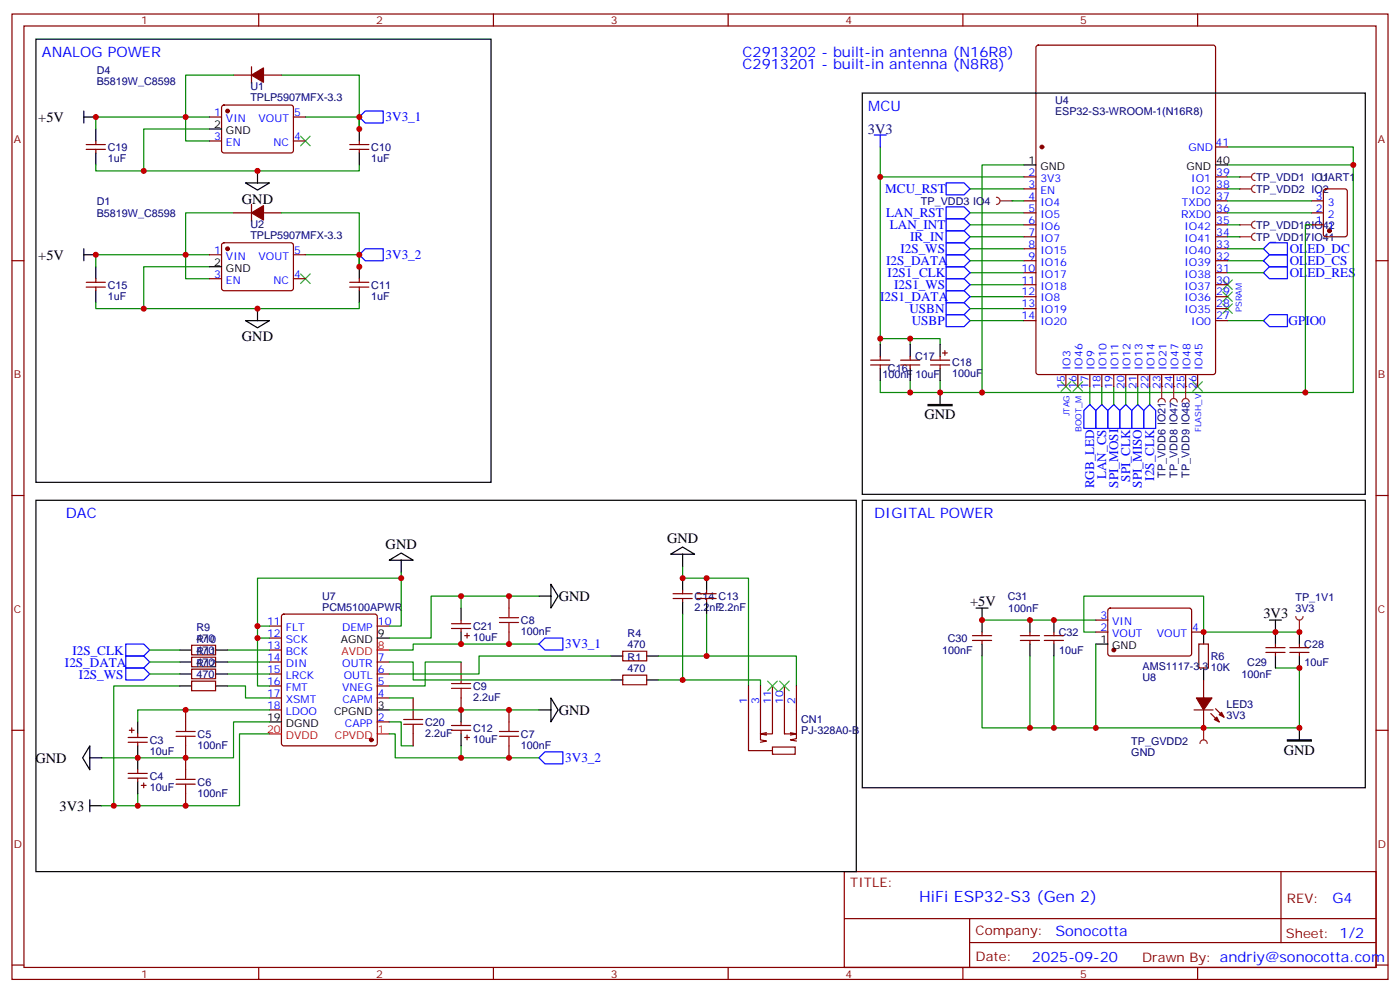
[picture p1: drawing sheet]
<svg xmlns="http://www.w3.org/2000/svg" width="412mm" height="292mm" viewBox="0 0 412 292" stroke-linecap="round" stroke-linejoin="round" font-family="sans-serif">
<g fill="none" stroke="#870000" stroke-width=".35">
<path d="M3.5 4.1h405.4v284.4h-405.4zM7.1 7.7h398.2v277.2h-398.2zM74.1 19.6v5M76.2 4.1v3.6M145.3 4.1v3.6M214.5 4.1v3.6M283.6 4.1v3.6M352.8 4.1v3.6M68.8 22.1h5.3M77.6 22.1h5.3M25.4 44h5.6M25.4 42.6h5.6"/>
<path d="M28.2 41.5v1.1M28.2 44v1M103 44h5.7M103 42.6h5.7M105.8 41.5v1.1M105.8 44v1M3.5 76.8h3.6M68.8 62.7h5.3M74.1 60.2v5M77.6 62.7h5.3M405.3 76.8h3.6M25.4 84.6h5.6"/>
<path d="M25.4 83.1h5.6M28.2 82.1v1M28.2 84.6v1M103 84.6h5.7M103 83.1h5.7M105.8 82.1v1M105.8 84.6v1M3.5 145.9h3.6M405.3 145.9h3.6M149.9 175.6v3.5M198.3 176.3h5.6M198.3 174.9h5.6"/>
<path d="M201.1 173.8v1.1M201.1 176.3v1M205.3 176.3h5.7M205.3 174.9h5.7M208.1 173.8v1.1M208.1 176.3v1M326.6 179.3l.4-.2 23.6 .1 .4 .6-.1 13-.6 .4h-23.5l-.5-.7v-12.7zM56.4 190h7.1v2.9h-7.1zM56.4 193.6h7.1v2.8h-7.1zM56.4 197.1h7.1v2.8h-7.1zM79.4 198.5h3.5M79.4 195h3.5"/>
<path d="M79.4 184.4h3.5M79.4 187.9h3.5M79.4 191.5h3.5M83.1 181.1l.5-.2h26.8l.5 .2 .2 .5v37.4l-.2 .5-.5 .2h-26.8l-.5-.3-.2-.4v-37.4zM111.1 198.5h3.6M111.1 195h3.6M111.1 184.4h3.6M133 185.1h5.6M133 183.7h5.6M135.8 182.6v1.1M135.8 185.1v1.1M135.8 195v3.5"/>
<path d="M136.9 187.2h1.4M137.6 186.5v1.4M149.9 186.2v3.5M183.4 198.9h7.1v2.8h-7.1zM183.4 191.8h7.1v2.8h-7.1zM286.5 187.2h5.6M286.5 188.6h5.6M289.3 186.2v1M289.3 188.6v1.1M300.6 187.2h5.6M300.6 188.6h5.6M303.4 186.2v1"/>
<path d="M303.4 188.6v1.1M307.6 187.2h5.7M307.6 188.6h5.7M310.4 186.2v1M310.4 188.6v1.1M322.8 186.2h3.5M322.8 182.6h3.5M351 186.2h3.5M353.1 189.7h2.9v7h-2.9zM372.9 192.2h5.6M372.9 190.7h5.6M375.7 189.7v1"/>
<path d="M375.7 192.2v1M379.9 192.2h5.7M379.9 190.7h5.7M382.8 189.7v1M382.8 192.2v1M3.5 215.1h3.6M37.7 217.2h5.7M37.7 218.6h5.7M38.1 215.1h1.4M38.8 214.4v1.4M40.6 216.1v1.1M40.6 218.6v1.1"/>
<path d="M54.7 209.1v3.5M54.7 219.7v7M56.4 200.6h7.1v2.8h-7.1zM79.4 205.6h3.5M79.4 202h3.5M79.4 209.1h3.5M111.1 212.6h3.6M111.1 205.6h3.6M111.1 202h3.6M121.7 205.6v3.5M121.7 216.1v3.6M133 215.1h5.6"/>
<path d="M133 213.7h5.6M135.8 205.6v3.5M135.8 212.6v1.1M135.8 215.1v1M136.9 217.2h1.4M137.6 216.5v1.4M149.9 209.1v3.5M149.9 219.7v3.5M351.7 209.1h5.7M354.5 200.3v5.3M354.5 209.1v5.3M356.7 210.1l2.4 2.5"/>
<path d="M358.1 208.7l2.4 2.5M405.3 215.1h3.6M37.7 229.2h5.7M37.7 227.8h5.7M40.6 226.7v1.1M40.6 229.2v1.1M41.6 231.3h1.4M42.3 230.6v1.4M54.7 233.8v3.5M248.7 256.7h156.6v28.2h-156.6zM377.3 256.7v20.9M248.7 270.6h156.5"/>
<path d="M285.6 277.6h119.6M285.6 270.6v14.1M3.5 284.2h3.6M76.2 284.9v3.6M145.3 284.9v3.6M214.5 284.9v3.6M283.6 284.9v3.6M352.8 284.9v3.6M405.3 284.2h3.6"/>
</g>
<g fill="none" stroke="#a10000" stroke-width=".35">
<path d="M149.9 179.1v2.8M135.8 198.5v2.8M147.1 183.3h5.7M147.1 181.9h5.7M149.9 183.3v2.9M51.9 216.9h5.6M51.9 215.4h5.6M54.7 212.6v2.8M54.7 216.9v2.8M118.9 211.9h5.6M118.9 213.3h5.6M121.7 209.1v2.8"/>
<path d="M121.7 213.3v2.8M133 201.3h5.6M133 202.7h5.6M135.8 202.7v2.9M147.1 216.9h5.7M147.1 215.4h5.7M149.9 212.6v2.8M149.9 216.9v2.8M51.9 231h5.6M51.9 229.6h5.6M54.7 226.7v2.9M54.7 231v2.8"/>
</g>
<g fill="none" stroke="#008700" stroke-width=".35">
<path d="M61.7 38h-19.4v12.3M61.7 34.5h-33.5v3.5M68.8 22.1h-14.1v19.4h7M82.9 22.1h22.9v15.9M90 34.5h15.8v3.5M105.8 34.5v3.5M28.2 48.6v1.7h77.6v-1.7M61.7 78.6h-19.4v12.3M61.7 75h-33.5v3.6M68.8 62.7h-14.1v19.4h7M82.9 62.7h22.9v15.9M90 75h15.8v3.6"/>
<path d="M105.8 75v3.6M28.2 89.1v1.8h77.6v-1.8M118.2 170.3h-42.4v14.1h3.6M118.2 168.5v15.9h-3.5M135.8 175.6v3.5M158.7 175.6h-31.7v12.3h-12.3M201.1 166.8v3.5h19.4v31.7M44.1 191.5h8.8M44.1 195h8.8M44.1 198.5h8.8M67 191.5h12.4M67 195h12.4"/>
<path d="M67 198.5h12.4M75.8 184.4v17.6h3.6M75.8 187.9h3.6M114.7 195h7v5.3h58.2M135.8 195h-10.6v7h-10.5M158.7 189.7h-37v1.8h-7M179.9 193.2h-38.8v5.3h-26.4M201.1 180.9v19.4h-7.1M208.1 193.2h26.5v8.8M208.1 180.9v12.3h-14.1M289.3 193.2v21.2h93.5v-17.7h-7.1M289.3 182.6h33.5"/>
<path d="M303.4 193.2v21.2M310.4 193.2v21.2M322.8 186.2h-3.5v-10.6h35.2v10.6M322.8 189.7v24.7M375.7 186.2h7.1M52.9 202h-19.4v35.3M67 202h5.3v3.6h7.1M79.4 216.1h-8.8v21.2h-40.6M79.4 212.6h-10.6v10.6h-38.8M79.4 209.1h-38.8v3.5M114.7 212.6h3.5v7.1h3.5M114.7 216.1h1.7v7.1h42.3"/>
<path d="M114.7 209.1h44M114.7 205.6h7M135.8 219.7v3.5M201.1 200.3h22.9v1.7M40.6 233.8v3.5"/>
</g>
<g fill="none" stroke="#000" stroke-width=".35">
<path d="M10.6 11.5h134v130.6h-134zM24.7 32.7v3.5M24.7 34.5h3.5M28.2 38v3.5M105.8 38v3.5M28.2 45v3.6M72.3 53.9h7.1l-3.6 2.1zM75.8 50.3v3.6M105.8 45v3.6M24.7 75h3.5M24.7 73.3v3.5M28.2 78.6v3.5"/>
<path d="M105.8 78.6v3.5M28.2 85.6v3.5M72.3 94.4h7.1l-3.6 2.2zM75.8 90.9v3.5M105.8 85.6v3.5M10.6 147.4h241.6v109.3h-241.6zM254 147.4h148.2v84.6h-148.2zM114.7 165l3.5-2.1 3.5 2.1zM118.2 165v3.5M135.8 179.1v3.5M158.7 175.6h3.6M162.3 172l2.1 3.6-2.1 3.5z"/>
<path d="M197.6 163.2l3.5-2.1 3.5 2.1zM201.1 163.2v3.6M201.1 170.3v3.5M201.1 177.3v3.6M208.1 170.3v3.5M208.1 177.3v3.6M287.5 179.1h3.5M289.3 179.1v7.1M52.9 191.5h3.5M52.9 195h3.5M52.9 198.5h3.5M63.5 191.5h3.5"/>
<path d="M63.5 195h3.5M63.5 198.5h3.5M111.1 187.9h3.6M135.8 186.2v3.5M179.9 193.2h3.5M190.5 193.2h3.5M289.3 189.7v3.5M303.4 182.6v3.6M303.4 189.7v3.5M310.4 182.6v3.6M310.4 189.7v3.5M322.8 189.7h3.5"/>
<path d="M354.5 186.2v3.5M354.5 196.7v3.6M373.9 182.6h3.6M375.7 182.6v7.1M375.7 193.2v3.5M382.8 186.2v3.5M382.8 193.2v3.5M26.5 219.7v7l-2.2-3.5zM40.6 212.6v3.5M40.6 219.7v7M52.9 202h3.5M63.5 202h3.5"/>
<path d="M79.4 212.6h3.5M111.1 209.1h3.6M135.8 209.1v3.5M135.8 216.1v3.6M158.7 209.1h3.6M162.3 205.6l2.1 3.5-2.1 3.5zM179.9 200.3h3.5M190.5 200.3h3.5M382.8 214.4v3.5M26.5 237.3h3.5M26.5 235.5v3.6M26.5 223.2h3.5"/>
<path d="M40.6 230.3v3.5"/>
</g>
<path d="M88.5 40.1l2.9 2.8M91.4 40.1l-2.9 2.8M88.5 80.7l2.9 2.8M91.4 80.7l-2.9 2.8" fill="none" stroke="#3c3" stroke-width=".35"/>
<g fill="#870000" stroke="#870000" stroke-width=".35">
<path d="M74.1 62.7l3.5-2.1v4.2z"/>
<path d="M74.1 22.1l3.5-2.1v4.2z"/>
<path d="M357.7 211.9l.7-.7 .7 1.4z"/>
<path d="M359.1 210.5l.7-.7 .7 1.4z"/>
<path d="M352.4 205.6h4.6l-2.5 3.5z"/>
<circle cx="109.4" cy="217.9" r=".53"/>
<circle cx="328.1" cy="191.5" r=".53"/>
</g>
<path d="M105.8 34.5l1.8-1.8h5.3v3.5h-5.3zM105.8 75l1.8-1.7h5.3v3.5h-5.3zM37 189.7h5.3l1.8 1.8-1.8 1.7h-5.3zM37 196.7h5.3l1.8 1.8-1.8 1.8h-5.3zM37 193.2h5.3l1.8 1.8-1.8 1.7h-5.3zM158.7 189.7l1.8-1.8h5.3v3.6h-5.3zM158.7 223.2l1.8-1.8h5.3v3.6h-5.3z" fill="none" stroke="#00f" stroke-width=".35"/>
<path d="M111.1 191.5h3.6M79.4 216.1h3.5M111.1 216.1h3.6" fill="none" stroke="#f00" stroke-width=".35"/>
<path d="M379.2 217.9h7.1v.4h-7.1z" fill="#000" stroke="#000" stroke-width=".35"/>
<path d="M381.7 181.6a1.06 1.06 0 0 0 1.1 1 1.06 1.06 0 0 0 1-1M382.8 182.6v3.6" fill="none" stroke="#8c2424" stroke-width=".35"/>
<circle cx="382.8" cy="186.2" r=".18" fill="#8c2424"/>
<path d="M354.5 186.2h21.2" fill="none" stroke="#008700" stroke-width=".35"/>
<path d="M353.5 219a1.06 1.06 0 0 1 1-1.1 1.06 1.06 0 0 1 1.1 1.1M354.5 214.4v3.5" fill="none" stroke="#8c2424" stroke-width=".35"/>
<circle cx="354.5" cy="214.4" r=".18" fill="#8c2424"/>
<g fill="none" stroke="#870000" stroke-width=".35">
<path d="M61.7 34.5h3.6M65.5 31.1l.5-.2 20 .1 .4 .6v13l-.7 .4h-20l-.4-.7v-12.7zM86.4 34.5h3.6M61.7 41.5h3.6M86.4 41.5h3.6M61.7 75h3.6M65.5 71.7l.5-.2 20 .1 .4 .6v13l-.7 .4h-20l-.4-.7v-12.7zM86.4 75h3.6M61.7 82.1h3.6M86.4 82.1h3.6M220.5 202v19.1h7M224 202v15.9l1.8 .4-1.8 .3"/>
<path d="M225.8 215.8l-1.8 .3M227.5 202v14.1h-3.5l1.8 .4M231.1 202v14.1h3.5l-1.8-.3M234.6 202v15.6l-1.8 .3 1.8 .4M234.6 216.1l-1.8 .4M227.5 220h6.7v2.1h-6.7z"/>
</g>
<g fill="none" stroke="#3c3" stroke-width=".35">
<path d="M360.2 89.5l2.8 2.8M360.2 86l2.8 2.8M360.2 82.4l2.8 2.9M363 89.5l-2.8 2.8M363 86l-2.8 2.8M363 82.4l-2.8 2.9M312.6 112.4l2.8 2.9M315.4 112.4l-2.8 2.9M316.1 112.4l2.8 2.9M318.9 112.4l-2.8 2.9M351.4 112.4l2.8 2.9M354.2 112.4l-2.8 2.9"/>
<path d="M226.1 200.6l2.9 2.8M229 200.6l-2.9 2.8M229.7 200.6l2.8 2.8M232.5 200.6l-2.8 2.8"/>
</g>
<g fill="#870000" stroke="#870000" stroke-width=".35">
<circle cx="67" cy="32.7" r=".53"/>
<circle cx="67" cy="73.3" r=".53"/>
</g>
<path d="M61.7 38h3.6M61.7 78.6h3.6M276.9 115.6v3.5" fill="none" stroke="#000" stroke-width=".35"/>
<g fill="none" stroke="#008700" stroke-width=".35">
<path d="M259.3 43.3v58.2M259.3 52.1h42.3M285.8 55.6h15.8M301.6 48.6h-12.3v67h-12.4M361.6 43.3h37v72.3h-109.3M361.6 48.6h37M285.8 76.8h15.8M285.8 69.7h15.8M285.8 66.2h15.8M285.8 73.3h15.8M285.8 62.7h15.8M361.6 76.8h10.6"/>
<path d="M259.3 99.7h8.8v1.8M268.1 99.7h8.8v1.8M285.8 87.4h15.8M285.8 83.9h15.8M285.8 80.3h15.8M285.8 94.4h15.8M285.8 90.9h15.8M361.6 94.4h10.6M259.3 112.1v3.5h8.8M268.1 112.1v3.5h8.8v-3.5M321 113.8v5.3M324.6 113.8v5.3"/>
<path d="M328.1 113.8v5.3M331.6 113.8v5.3M335.1 113.8v5.3M338.7 113.8v5.3"/>
</g>
<g fill="none" stroke="#00f" stroke-width=".35">
<path d="M257.5 39.8h3.6M259.3 39.8v3.5M278.7 53.9h5.3l1.8 1.7-1.8 1.8h-5.3zM278.7 68h5.3l1.8 1.7-1.8 1.8h-5.3zM278.7 64.5h5.3l1.8 1.7-1.8 1.8h-5.3zM278.7 71.5h5.3l1.8 1.8-1.8 1.7h-5.3zM278.7 60.9h5.3l1.8 1.8-1.8 1.8h-5.3zM278.7 75h5.3l1.8 1.8-1.8 1.8h-5.3zM373.9 71.5h5.3v3.5h-5.3l-1.7-1.7zM373.9 78.6h5.3v3.5h-5.3l-1.7-1.8zM278.7 92.7h5.3l1.8 1.7-1.8 1.8h-5.3zM278.7 89.1h5.3l1.8 1.8-1.8 1.8h-5.3z"/>
<path d="M372.2 94.4l1.7-1.7h5.3v3.5h-5.3zM321 119.1l1.8 1.8v5.3h-3.5v-5.3zM328.1 119.1l1.7 1.8v5.3h-3.5v-5.3zM335.1 119.1l1.8 1.8v5.3h-3.5v-5.3zM338.7 119.1l1.7 1.8v5.3h-3.5v-5.3zM322.8 120.9l1.8-1.8 1.7 1.8v5.3h-3.5zM329.8 120.9l1.8-1.8 1.8 1.8v5.3h-3.6z"/>
</g>
<path d="M273.4 119.1h7.1v.4h-7.1z" fill="#000" stroke="#000" stroke-width=".35"/>
<path d="M365.1 52.1h3.6M369.7 51a1.06 1.06 0 0 0-1 1.1 1.06 1.06 0 0 0 1 1.1" fill="none" stroke="#8c2424" stroke-width=".35"/>
<circle cx="365.1" cy="52.1" r=".18" fill="#8c2424"/>
<path d="M365.1 55.6h3.6M369.7 54.6a1.06 1.06 0 0 0-1 1 1.06 1.06 0 0 0 1 1.1" fill="none" stroke="#8c2424" stroke-width=".35"/>
<circle cx="365.1" cy="55.6" r=".18" fill="#8c2424"/>
<path d="M293.5 58.1a1.06 1.06 0 0 1 1.1 1.1 1.06 1.06 0 0 1-1.1 1M294.6 59.2h3.5" fill="none" stroke="#8c2424" stroke-width=".35"/>
<circle cx="298.1" cy="59.2" r=".18" fill="#8c2424"/>
<path d="M341.1 118.4a1.06 1.06 0 0 1 1.1-1 1.06 1.06 0 0 1 1.1 1M342.2 113.8v3.6" fill="none" stroke="#8c2424" stroke-width=".35"/>
<circle cx="342.2" cy="113.8" r=".18" fill="#8c2424"/>
<path d="M344.7 118.4a1.06 1.06 0 0 1 1-1 1.06 1.06 0 0 1 1.1 1M345.7 113.8v3.6" fill="none" stroke="#8c2424" stroke-width=".35"/>
<circle cx="345.7" cy="113.8" r=".18" fill="#8c2424"/>
<path d="M348.2 118.4a1.06 1.06 0 0 1 1.1-1 1.06 1.06 0 0 1 1 1M349.2 113.8v3.6" fill="none" stroke="#8c2424" stroke-width=".35"/>
<circle cx="349.3" cy="113.8" r=".18" fill="#8c2424"/>
<path d="M365.1 69.7h3.6M369.7 68.7a1.06 1.06 0 0 0-1 1 1.06 1.06 0 0 0 1 1.1" fill="none" stroke="#8c2424" stroke-width=".35"/>
<circle cx="365.1" cy="69.7" r=".18" fill="#8c2424"/>
<path d="M365.1 66.2h3.6M369.7 65.2a1.06 1.06 0 0 0-1 1 1.06 1.06 0 0 0 1 1.1" fill="none" stroke="#8c2424" stroke-width=".35"/>
<circle cx="365.1" cy="66.2" r=".18" fill="#8c2424"/>
<g fill="none" stroke="#870000" stroke-width=".35">
<path d="M305.4 13.5l.5-.2h51.5l.6 .4 .1 95.9-.5 .7h-51.7l-.7-.4v-95.9zM301.6 52.1h3.6M301.6 55.6h3.6M301.6 59.2h3.6M358.1 52.1h3.5M358.1 55.6h3.5M358.1 59.2h3.5M358.1 43.3h3.5M386.3 59.2h3.5M390.1 55.8l.4-.2h5.7l.6 .5 .1 12.9-.5 .7h-5.9l-.6-.4-.1-13zM301.6 62.7h3.6M301.6 66.2h3.6"/>
<path d="M301.6 69.7h3.6M301.6 73.3h3.6M301.6 76.8h3.6M358.1 62.7h3.5M358.1 66.2h3.5M358.1 69.7h3.5M358.1 73.3h3.5M358.1 76.8h3.5M386.3 62.7h3.5M386.3 66.2h3.5M301.6 80.3h3.6M301.6 83.9h3.6"/>
<path d="M301.6 87.4h3.6M301.6 90.9h3.6M301.6 94.4h3.6M358.1 80.3h3.5M358.1 83.9h3.5M358.1 87.4h3.5M358.1 90.9h3.5M358.1 94.4h3.5M256.5 107.5h5.6M256.5 106.1h5.6M259.3 105v1.1M259.3 107.5v1"/>
<path d="M265.3 107.5h5.6M265.3 106.1h5.6M268.1 105v1.1M268.1 107.5v1M274.1 107.5h5.7M274.1 106.1h5.7M276.9 105v1.1M276.9 107.5v1M277.6 104h1.4M278.3 103.3v1.4M314 110.3v3.5M317.5 110.3v3.5"/>
<path d="M321 110.3v3.5M324.6 110.3v3.5M328.1 110.3v3.5M331.6 110.3v3.5M335.1 110.3v3.5M338.7 110.3v3.5M342.2 110.3v3.5M345.7 110.3v3.5M349.2 110.3v3.5M352.8 110.3v3.5"/>
</g>
<g fill="#870000" stroke="#870000" stroke-width=".35">
<circle cx="306.9" cy="43.3" r=".53"/>
<circle cx="391.6" cy="68" r=".53"/>
</g>
<path d="M254 27.4h148.2v118.2h-148.2zM301.6 48.6h3.6M358.1 48.6h3.5M259.3 101.5v3.5M259.3 108.5v3.6M268.1 101.5v3.5M268.1 108.5v3.6M276.9 101.5v3.5M276.9 108.5v3.6" fill="none" stroke="#000" stroke-width=".35"/>
<path d="M298.1 59.2h3.5M361.6 59.2h24.7M361.6 55.6h3.5M361.6 52.1h3.5M361.6 62.7h24.7M361.6 73.3h10.6M361.6 69.7h3.5M361.6 66.2h3.5M386.3 66.2h-1.8v49.4M361.6 80.3h10.6" fill="none" stroke="#008700" stroke-width=".35"/>
<path d="M278.7 78.6h5.3l1.8 1.7-1.8 1.8h-5.3zM372.2 76.8l1.7-1.8h5.3v3.6h-5.3zM278.7 85.6h5.3l1.8 1.8-1.8 1.7h-5.3zM278.7 82.1h5.3l1.8 1.8-1.8 1.7h-5.3z" fill="none" stroke="#00f" stroke-width=".35"/>
<g fill="#c00">
<circle cx="105.8" cy="78.6" r=".88"/>
<circle cx="105.8" cy="38" r=".88"/>
<circle cx="42.3" cy="90.9" r=".88"/>
<circle cx="75.8" cy="90.9" r=".88"/>
<circle cx="42.3" cy="50.3" r=".88"/>
<circle cx="75.8" cy="50.3" r=".88"/>
<circle cx="28.2" cy="75" r=".88"/>
<circle cx="54.7" cy="75" r=".88"/>
<circle cx="105.8" cy="75" r=".88"/>
<circle cx="105.8" cy="34.5" r=".88"/>
<circle cx="54.7" cy="34.5" r=".88"/>
<circle cx="28.2" cy="34.5" r=".88"/>
<circle cx="208.1" cy="170.3" r=".88"/>
<circle cx="201.1" cy="170.3" r=".88"/>
<circle cx="33.5" cy="237.3" r=".88"/>
<circle cx="149.9" cy="175.6" r=".88"/>
<circle cx="149.9" cy="189.7" r=".88"/>
<circle cx="149.9" cy="209.1" r=".88"/>
<circle cx="149.9" cy="223.2" r=".88"/>
<circle cx="135.8" cy="175.6" r=".88"/>
<circle cx="135.8" cy="223.2" r=".88"/>
<circle cx="135.8" cy="189.7" r=".88"/>
<circle cx="40.6" cy="237.3" r=".88"/>
<circle cx="54.7" cy="237.3" r=".88"/>
<circle cx="54.7" cy="209.1" r=".88"/>
<circle cx="54.7" cy="223.2" r=".88"/>
<circle cx="75.8" cy="184.4" r=".88"/>
<circle cx="75.8" cy="187.9" r=".88"/>
<circle cx="118.2" cy="170.3" r=".88"/>
<circle cx="135.8" cy="209.1" r=".88"/>
<circle cx="40.6" cy="223.2" r=".88"/>
<circle cx="201.1" cy="200.3" r=".88"/>
<circle cx="208.1" cy="193.2" r=".88"/>
<circle cx="322.8" cy="214.4" r=".88"/>
<circle cx="310.4" cy="214.4" r=".88"/>
<circle cx="303.4" cy="214.4" r=".88"/>
<circle cx="354.5" cy="214.4" r=".88"/>
<circle cx="382.8" cy="214.4" r=".88"/>
<circle cx="354.5" cy="186.2" r=".88"/>
<circle cx="310.4" cy="182.6" r=".88"/>
<circle cx="382.8" cy="196.7" r=".88"/>
<circle cx="375.7" cy="186.2" r=".88"/>
<circle cx="289.3" cy="182.6" r=".88"/>
<circle cx="303.4" cy="182.6" r=".88"/>
<circle cx="382.8" cy="186.2" r=".88"/>
<circle cx="259.3" cy="99.7" r=".88"/>
<circle cx="268.1" cy="99.7" r=".88"/>
<circle cx="259.3" cy="52.1" r=".88"/>
<circle cx="276.9" cy="115.6" r=".88"/>
<circle cx="268.1" cy="115.6" r=".88"/>
<circle cx="289.3" cy="115.6" r=".88"/>
<circle cx="398.6" cy="48.6" r=".88"/>
<circle cx="384.5" cy="115.6" r=".88"/>
</g>
<text font-size="4.6" fill="#00f" x="270.8" y="265.7">HiFi ESP32-S3 (Gen 2)</text>
<g font-size="4.2" fill="#00f">
<text x="12.3" y="16.8">ANALOG POWER</text>
<text x="218.7" y="16.8">C2913202 - built-in antenna (N16R8)</text>
<text x="218.7" y="20.4">C2913201 - built-in antenna (N8R8)</text>
<text x="255.8" y="32.7">MCU</text>
<text x="19.4" y="152.6">DAC</text>
<text x="257.5" y="152.6">DIGITAL POWER</text>
<text x="392.5" y="266">G4</text>
<text x="310.9" y="275.5">Sonocotta</text>
<text x="304" y="283.3">2025-09-20</text>
</g>
<g font-size="4.2">
<text x="11.3" y="35.9">+5V</text>
<text x="71.3" y="59.9">GND</text>
<text x="11.3" y="76.4">+5V</text>
<text x="71.3" y="100.5">GND</text>
<text x="272.3" y="123.5">GND</text>
<text x="113.6" y="161.8">GND</text>
<text x="196.5" y="160.1">GND</text>
<text x="164.6" y="177">GND</text>
<text x="285.8" y="178.4">+5V</text>
<text x="372.2" y="181.9">3V3</text>
<text x="164.6" y="210.5">GND</text>
<text x="10.5" y="224.6">GND</text>
<text x="378.2" y="222.2">GND</text>
<text x="17.5" y="238.8">3V3</text>
</g>
<text font-size="4.2" fill="#000080" x="255.7" y="39.5">3V3</text>
<g font-size="3.9" fill="#00f">
<text x="113.6" y="35.6">3V3_1</text>
<text x="260.8" y="56.9">MCU_RST</text>
<text x="261" y="63.9">LAN_RST</text>
<text x="262.1" y="67.5">LAN_INT</text>
<text x="268.1" y="71">IR_IN</text>
<text x="113.6" y="76.2">3V3_2</text>
<text x="265.2" y="74.5">I2S_WS</text>
<text x="379.9" y="74.5">OLED_DC</text>
<text x="261" y="78.1">I2S_DATA</text>
<text x="261.5" y="81.6">I2S1_CLK</text>
<text x="379.9" y="81.6">OLED_RES</text>
<text x="379.9" y="78.1">OLED_CS</text>
<text x="259.3" y="88.7">I2S1_DATA</text>
<text x="263.4" y="85.2">I2S1_WS</text>
<text x="267.9" y="92.3">USBN</text>
<text x="268.6" y="95.8">USBP</text>
<text x="379.6" y="95.7">GPIO0</text>
<text x="322.3" y="143.8" transform="rotate(-90 322.3 143.8)">RGB_LED</text>
<text x="325.8" y="141.1" transform="rotate(-90 325.8 141.1)">LAN_CS</text>
<text x="329.4" y="143.6" transform="rotate(-90 329.4 143.6)">SPI_MOSI</text>
<text x="332.9" y="141.8" transform="rotate(-90 332.9 141.8)">SPI_CLK</text>
<text x="336.3" y="143.6" transform="rotate(-90 336.3 143.6)">SPI_MISO</text>
<text x="339.9" y="141.5" transform="rotate(-90 339.9 141.5)">I2S_CLK</text>
<text x="166.5" y="190.9">3V3_1</text>
<text x="19.1" y="196.4">I2S_DATA</text>
<text x="21.3" y="192.9">I2S_CLK</text>
<text x="23.3" y="199.9">I2S_WS</text>
<text x="166.5" y="224.4">3V3_2</text>
</g>
<g font-size="3.9" fill="#800">
<text x="250.5" y="261.3">TITLE:</text>
<text x="379.1" y="266">REV:</text>
<text x="287.4" y="275.5">Company:</text>
<text x="378.7" y="276.1">Sheet: 1/2</text>
<text x="287.4" y="283.2">Date:</text>
<text x="336.4" y="283.3">Drawn By: andriy@sonocotta.com</text>
</g>
<g font-size="3.2" fill="#800">
<text x="41.6" y="7.1">1</text>
<text x="110.8" y="7.1">2</text>
<text x="179.9" y="7.1">3</text>
<text x="249.1" y="7.1">4</text>
<text x="318.2" y="7.1">5</text>
<text x="4.1" y="42.2">A</text>
<text x="405.9" y="42.2">A</text>
<text x="4.1" y="111.4">B</text>
<text x="405.9" y="111.4">B</text>
<text x="4.1" y="180.5">C</text>
<text x="405.9" y="180.5">C</text>
<text x="4.1" y="249.7">D</text>
<text x="405.9" y="249.7">D</text>
<text x="41.6" y="287.9">1</text>
<text x="110.8" y="287.9">2</text>
<text x="179.9" y="287.9">3</text>
<text x="249.1" y="287.9">4</text>
<text x="318.2" y="287.9">5</text>
</g>
<g font-size="3.2" fill="#000080">
<text x="28.5" y="21.8">D4</text>
<text x="28.5" y="25.1">B5819W_C8598</text>
<text x="73.7" y="29.8">TPLP5907MFX-3.3</text>
<text x="73.7" y="26.6">U1</text>
<text x="310.8" y="33.9">ESP32-S3-WROOM-1(N16R8)</text>
<text x="310.8" y="30.6">U4</text>
<text x="31.7" y="47.7">1uF</text>
<text x="31.7" y="44.5">C19</text>
<text x="109.4" y="47.7">1uF</text>
<text x="109.4" y="44.5">C10</text>
<text x="370.1" y="53.2">TP_VDD1 IO1</text>
<text x="388.9" y="53.2">UART1</text>
<text x="370.1" y="56.7">TP_VDD2 IO2</text>
<text x="28.5" y="63.8">B5819W_C8598</text>
<text x="28.5" y="60.5">D1</text>
<text x="271.3" y="60.3">TP_VDD3 IO4</text>
<text x="73.7" y="70.3">TPLP5907MFX-3.3</text>
<text x="73.7" y="67.1">U2</text>
<text x="370.1" y="70.9">TP_VDD17IO41</text>
<text x="370.1" y="67.3">TP_VDD18IO42</text>
<text x="31.7" y="88.3">1uF</text>
<text x="31.7" y="85.1">C15</text>
<text x="109.4" y="88.3">1uF</text>
<text x="109.4" y="85.1">C11</text>
<text x="269.5" y="106.2">C17</text>
<text x="280.5" y="107.9">C18</text>
<text x="259.9" y="111.4">100nF</text>
<text x="261.6" y="109.7">C16</text>
<text x="269.6" y="111.5">10uF</text>
<text x="280.5" y="111.1">100uF</text>
<text x="343.3" y="140.7" transform="rotate(-90 343.3 140.7)">TP_VDD6 IO21</text>
<text x="346.9" y="140.7" transform="rotate(-90 346.9 140.7)">TP_VDD8 IO47</text>
<text x="350.4" y="140.7" transform="rotate(-90 350.4 140.7)">TP_VDD9 IO48</text>
<text x="94.9" y="179.8">PCM5100APWR</text>
<text x="94.9" y="176.6">U7</text>
<text x="204.6" y="176.8">C14 C13</text>
<text x="296.8" y="176.7">C31</text>
<text x="381.6" y="177">TP_1V1</text>
<text x="57.9" y="185.9">R9</text>
<text x="139.3" y="185.6">C21</text>
<text x="153.5" y="183.8">C8</text>
<text x="204.6" y="180">2.2nF2.2nF</text>
<text x="297" y="180.3">100nF</text>
<text x="381.6" y="180.2">3V3</text>
<text x="57.9" y="189">470</text>
<text x="57.9" y="189.4">R10</text>
<text x="139.3" y="188.8">10uF</text>
<text x="153.5" y="187">100nF</text>
<text x="184.9" y="190.7">470</text>
<text x="184.9" y="187.5">R4</text>
<text x="279.2" y="189.1">C30</text>
<text x="311.9" y="187.3">C32</text>
<text x="384.2" y="190.8">C28</text>
<text x="57.9" y="192.5">470</text>
<text x="57.9" y="196">470</text>
<text x="57.9" y="192.9">R11</text>
<text x="57.9" y="196.5">R12</text>
<text x="184.9" y="197.8">470</text>
<text x="184.9" y="194.5">R1</text>
<text x="277.6" y="192.6">100nF</text>
<text x="312" y="192.6">10uF</text>
<text x="336.6" y="197.3">AMS1117-3.3</text>
<text x="356.7" y="197.5">10K</text>
<text x="356.7" y="194.4">R6</text>
<text x="367.4" y="196.1">C29</text>
<text x="384.3" y="196.1">10uF</text>
<text x="57.9" y="199.6">470</text>
<text x="139.3" y="203.2">C9</text>
<text x="336.6" y="200.6">U8</text>
<text x="365.7" y="199.7">100nF</text>
<text x="139.3" y="206.4">2.2uF</text>
<text x="361.2" y="208.4">LED3</text>
<text x="125.2" y="213.8">C20</text>
<text x="139.3" y="215.6">C12</text>
<text x="236" y="212.9">CN1</text>
<text x="361.2" y="211.7">3V3</text>
<text x="44.1" y="219.1">C3</text>
<text x="58.2" y="220.5">100nF</text>
<text x="58.2" y="217.3">C5</text>
<text x="125.2" y="217">2.2uF</text>
<text x="139.3" y="218.8">10uF</text>
<text x="153.5" y="220.5">100nF</text>
<text x="153.5" y="217.3">C7</text>
<text x="236" y="216.1">PJ-328A0-B</text>
<text x="333.2" y="219.4">TP_GVDD2</text>
<text x="44.1" y="222.3">10uF</text>
<text x="333.2" y="222.6">GND</text>
<text x="44.1" y="232.9">10uF</text>
<text x="44.1" y="229.7">C4</text>
<text x="58.2" y="231.4">C6</text>
<text x="58.2" y="234.6">100nF</text>
</g>
<g font-size="3.2" fill="#00f">
<text x="63.1" y="34.1">1</text>
<text x="66.6" y="35.9">VIN</text>
<text x="76.2" y="35.9">VOUT</text>
<text x="86.6" y="34.1">5</text>
<text x="63.1" y="41.2">3</text>
<text x="86.6" y="41.2">4</text>
<text x="66.6" y="42.9">EN</text>
<text x="80.5" y="42.9">NC</text>
<text x="350.1" y="44.3">GND</text>
<text x="358.1" y="42.9">41</text>
<text x="303" y="51.8">2</text>
<text x="306.5" y="53.5">3V3</text>
<text x="350.9" y="53.5">IO1</text>
<text x="358.2" y="51.8">39</text>
<text x="303" y="55.3">3</text>
<text x="303" y="58.8">4</text>
<text x="306.5" y="57">EN</text>
<text x="350.9" y="57">IO2</text>
<text x="358.2" y="58.8">37</text>
<text x="358.2" y="55.3">38</text>
<text x="387.6" y="58.8">3</text>
<text x="303" y="62.3">5</text>
<text x="303" y="65.9">6</text>
<text x="306.5" y="60.6">IO4</text>
<text x="306.5" y="64.1">IO5</text>
<text x="347.9" y="64.1">RXD0</text>
<text x="348.2" y="60.6">TXD0</text>
<text x="358.2" y="65.9">35</text>
<text x="358.2" y="62.3">36</text>
<text x="387.6" y="65.9">1</text>
<text x="387.6" y="62.3">2</text>
<text x="391.1" y="64.1">2</text>
<text x="391.1" y="60.6">3</text>
<text x="303" y="69.4">7</text>
<text x="306.5" y="67.6">IO6</text>
<text x="306.5" y="71.2">IO7</text>
<text x="348.9" y="71.2">IO41</text>
<text x="348.9" y="67.6">IO42</text>
<text x="358.2" y="69.4">34</text>
<text x="391.1" y="67.6">1</text>
<text x="63.1" y="74.7">1</text>
<text x="66.6" y="76.4">VIN</text>
<text x="76.2" y="76.4">VOUT</text>
<text x="86.6" y="74.7">5</text>
<text x="303" y="72.9">8</text>
<text x="303" y="76.4">9</text>
<text x="306.5" y="74.7">IO15</text>
<text x="348.9" y="74.7">IO40</text>
<text x="358.2" y="76.4">32</text>
<text x="358.2" y="72.9">33</text>
<text x="63.1" y="81.7">3</text>
<text x="66.6" y="83.5">EN</text>
<text x="80.5" y="83.5">NC</text>
<text x="86.6" y="81.7">4</text>
<text x="300.9" y="80">10</text>
<text x="300.9" y="83.5">11</text>
<text x="306.5" y="78.2">IO16</text>
<text x="306.5" y="81.7">IO17</text>
<text x="348.9" y="81.7">IO38</text>
<text x="348.9" y="78.2">IO39</text>
<text x="358.2" y="83.5">30</text>
<text x="358.2" y="80">31</text>
<text x="300.9" y="87">12</text>
<text x="306.5" y="85.3">IO18</text>
<text x="306.5" y="88.8">IO8</text>
<text x="348.9" y="88.8">IO36</text>
<text x="348.9" y="85.3">IO37</text>
<text x="358.2" y="87">29</text>
<text x="300.9" y="90.6">13</text>
<text x="300.9" y="94.1">14</text>
<text x="306.5" y="92.3">IO19</text>
<text x="306.5" y="95.8">IO20</text>
<text x="348.9" y="92.3">IO35</text>
<text x="350.9" y="95.8">IO0</text>
<text x="358.2" y="94.1">27</text>
<text x="358.2" y="90.6">28</text>
<text x="315.4" y="109" transform="rotate(-90 315.4 109)">IO3</text>
<text x="318.9" y="109" transform="rotate(-90 318.9 109)">IO46</text>
<text x="322.4" y="109" transform="rotate(-90 322.4 109)">IO9</text>
<text x="326" y="109" transform="rotate(-90 326 109)">IO10</text>
<text x="329.5" y="109" transform="rotate(-90 329.5 109)">IO11</text>
<text x="333" y="109" transform="rotate(-90 333 109)">IO12</text>
<text x="336.5" y="109" transform="rotate(-90 336.5 109)">IO13</text>
<text x="340.1" y="109" transform="rotate(-90 340.1 109)">IO14</text>
<text x="343.6" y="109" transform="rotate(-90 343.6 109)">IO21</text>
<text x="347.1" y="109" transform="rotate(-90 347.1 109)">IO47</text>
<text x="350.7" y="109" transform="rotate(-90 350.7 109)">IO48</text>
<text x="354.2" y="109" transform="rotate(-90 354.2 109)">IO45</text>
<text x="313.6" y="114.5" transform="rotate(-90 313.6 114.5)">15</text>
<text x="317.1" y="114.5" transform="rotate(-90 317.1 114.5)">16</text>
<text x="320.7" y="114.5" transform="rotate(-90 320.7 114.5)">17</text>
<text x="324.2" y="114.5" transform="rotate(-90 324.2 114.5)">18</text>
<text x="327.7" y="114.5" transform="rotate(-90 327.7 114.5)">19</text>
<text x="331.3" y="114.5" transform="rotate(-90 331.3 114.5)">20</text>
<text x="334.8" y="114.5" transform="rotate(-90 334.8 114.5)">21</text>
<text x="338.3" y="114.5" transform="rotate(-90 338.3 114.5)">22</text>
<text x="341.8" y="114.5" transform="rotate(-90 341.8 114.5)">23</text>
<text x="345.4" y="114.5" transform="rotate(-90 345.4 114.5)">24</text>
<text x="348.9" y="114.5" transform="rotate(-90 348.9 114.5)">25</text>
<text x="352.4" y="114.5" transform="rotate(-90 352.4 114.5)">26</text>
<text x="78.7" y="184">11</text>
<text x="84.2" y="185.8">FLT</text>
<text x="100.8" y="185.8">DEMP</text>
<text x="111.3" y="184">10</text>
<text x="324.1" y="185.8">2</text>
<text x="324.1" y="182.3">3</text>
<text x="327.6" y="184">VIN</text>
<text x="351.2" y="185.8">4</text>
<text x="78.7" y="187.6">12</text>
<text x="78.7" y="191.1">13</text>
<text x="84.2" y="189.3">SCK</text>
<text x="327.6" y="187.6">VOUT</text>
<text x="340.8" y="187.6">VOUT</text>
<text x="78.7" y="194.6">14</text>
<text x="84.2" y="192.9">BCK</text>
<text x="84.2" y="196.4">DIN</text>
<text x="100.8" y="196.4">OUTR</text>
<text x="111.3" y="194.6">7</text>
<text x="78.7" y="198.2">15</text>
<text x="78.7" y="201.7">16</text>
<text x="84.2" y="199.9">LRCK</text>
<text x="84.2" y="203.4">FMT</text>
<text x="100.8" y="203.4">VNEG</text>
<text x="101.3" y="199.9">OUTL</text>
<text x="111.3" y="201.7">5</text>
<text x="111.3" y="198.2">6</text>
<text x="78.7" y="205.2">17</text>
<text x="78.7" y="208.7">18</text>
<text x="84.2" y="207">XSMT</text>
<text x="100.8" y="207">CAPM</text>
<text x="111.3" y="205.2">4</text>
<text x="220.1" y="207.3" transform="rotate(-90 220.1 207.3)">1</text>
<text x="223.7" y="207.3" transform="rotate(-90 223.7 207.3)">3</text>
<text x="227.2" y="207.3" transform="rotate(-90 227.2 207.3)">11</text>
<text x="230.7" y="207.3" transform="rotate(-90 230.7 207.3)">10</text>
<text x="234.2" y="207.3" transform="rotate(-90 234.2 207.3)">2</text>
<text x="84.2" y="210.5">LDOO</text>
<text x="101.6" y="214">CAPP</text>
<text x="111.3" y="212.3">2</text>
</g>
<g font-size="3.2">
<text x="63.1" y="37.6">2</text>
<text x="66.6" y="39.4">GND</text>
<text x="303" y="48.2">1</text>
<text x="306.5" y="50">GND</text>
<text x="349.5" y="50">GND</text>
<text x="358.2" y="48.2">40</text>
<text x="63.1" y="78.2">2</text>
<text x="66.6" y="80">GND</text>
<text x="100.4" y="189.3">AGND</text>
<text x="111.3" y="187.6">9</text>
<text x="324.1" y="189.3">1</text>
<text x="327.6" y="191.1">GND</text>
<text x="111.3" y="208.7">3</text>
<text x="78.7" y="212.3">19</text>
<text x="84.2" y="214">DGND</text>
<text x="98.4" y="210.5">CPGND</text>
</g>
<g font-size="3.2" fill="#f00">
<text x="111.3" y="191.1">8</text>
<text x="100.6" y="192.9">AVDD</text>
<text x="78.7" y="215.8">20</text>
<text x="111.3" y="215.8">1</text>
<text x="84.2" y="217.6">DVDD</text>
<text x="98.6" y="217.6">CPVDD</text>
</g>
<g font-size="2.5" fill="#00f">
<text x="365.8" y="92" transform="rotate(-90 365.8 92)">PSRAM</text>
<text x="315" y="122.7" transform="rotate(-90 315 122.7)">JTAG</text>
<text x="318.6" y="127.2" transform="rotate(-90 318.6 127.2)">BOOT_M</text>
<text x="353.8" y="127.2" transform="rotate(-90 353.8 127.2)">FLASH_V</text>
</g>
</svg>
